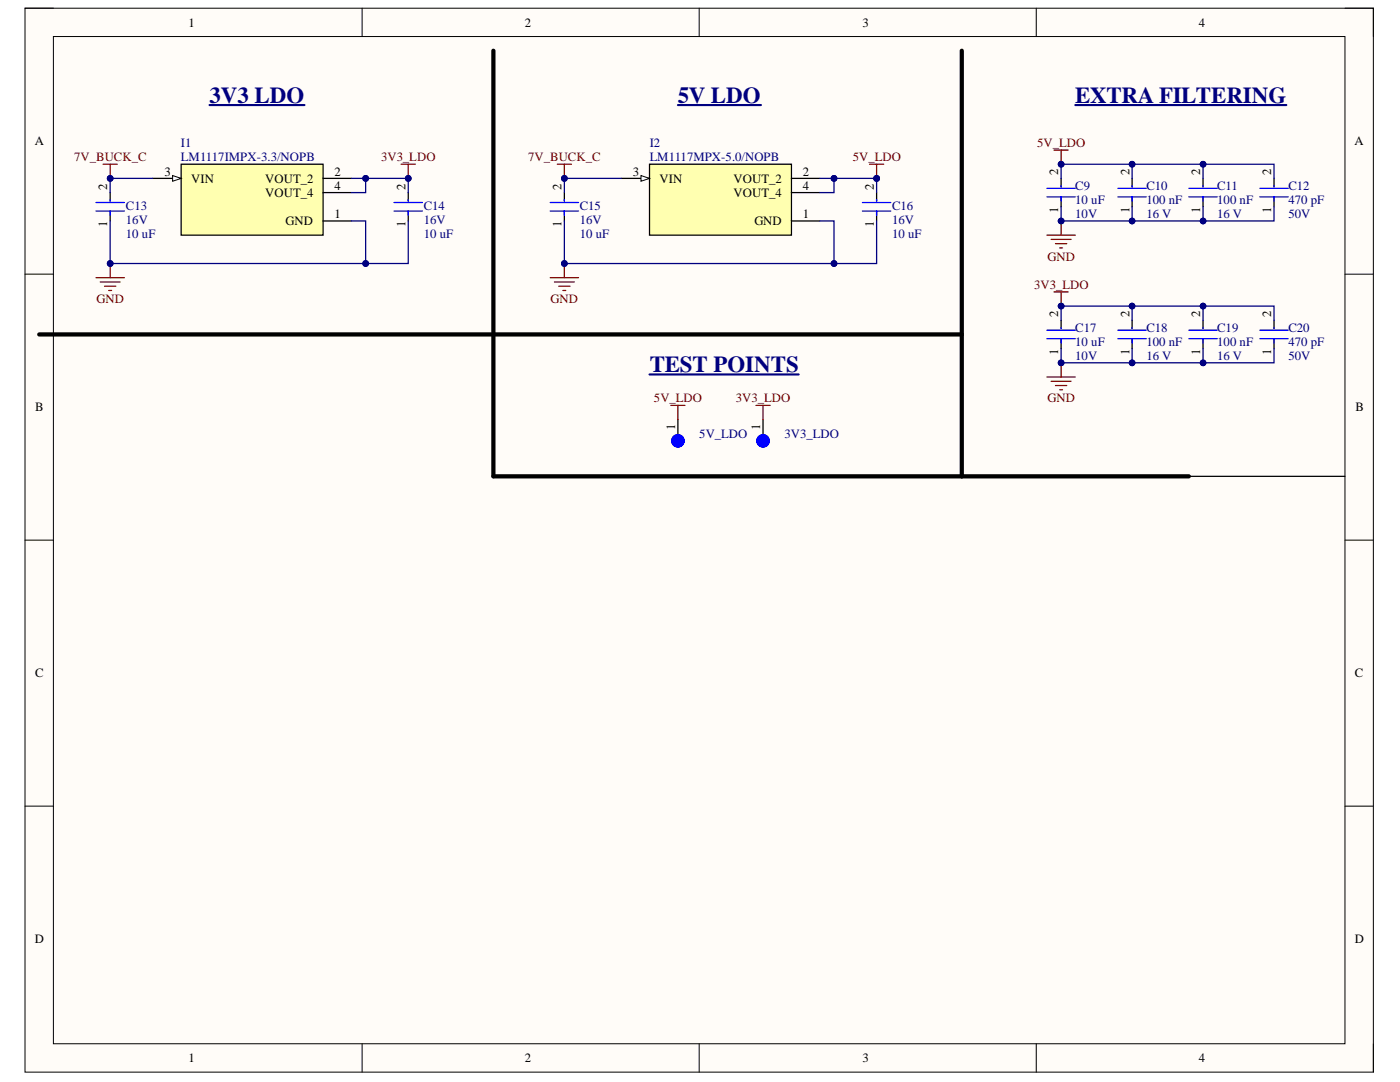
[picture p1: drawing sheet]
<svg xmlns="http://www.w3.org/2000/svg" width="279mm" height="216mm" viewBox="0 0 279 216" stroke-linecap="round" stroke-linejoin="round" font-family="sans-serif">
<path d="M5 1.6h269.1v212.3h-269.1z" fill-rule="evenodd" fill="#fffcf8"/>
<path d="M5 1.6h269.1v212.3h-269.1z" fill="none" stroke="#000" stroke-width=".2"/>
<path d="M10.7 7.3h257.7v201h-257.7z" fill-rule="evenodd" fill="#fffcf8"/>
<g fill="none" stroke="#000" stroke-width=".2">
<path d="M5 1.6h5.7M10.7 7.3h257.7v201h-257.7zM72.3 1.6v5.7M139.5 1.6v5.7M206.8 1.6v5.7M268.4 1.6h5.7v5.7M5 54.7h5.7M268.4 54.7h5.7M5 107.8h5.7M268.4 107.8h5.7M5 160.9h5.7M268.4 160.9h5.7"/>
<path d="M72.3 208.3v5.6M139.5 208.3v5.6M206.8 208.3v5.6M274.1 208.3v5.6"/>
</g>
<path d="M36.2 32.8h28.3v14.1h-28.3z" fill-rule="evenodd" fill="#ffffb0"/>
<path d="M30.5 35.6h5.7M36.2 32.8h28.3v14.1h-28.3z" fill="none" stroke="#000" stroke-width=".25"/>
<path d="M34.5 35l1.7 .6-1.7 .6z" fill="#f8fcff"/>
<path d="M34.5 35l1.7 .6-1.7 .6z" fill="none" stroke="#000" stroke-width=".2"/>
<path d="M64.5 35.6h5.6M64.5 38.4h5.6M64.5 44.1h5.6" fill="none" stroke="#000" stroke-width=".25"/>
<path d="M129.6 32.8h28.3v14.1h-28.3z" fill-rule="evenodd" fill="#ffffb0"/>
<path d="M124 35.6h5.6M129.6 32.8h28.3v14.1h-28.3z" fill="none" stroke="#000" stroke-width=".25"/>
<path d="M127.9 35l1.7 .6-1.7 .6z" fill="#f8fcff"/>
<path d="M127.9 35l1.7 .6-1.7 .6z" fill="none" stroke="#000" stroke-width=".2"/>
<path d="M157.9 35.6h5.7M157.9 38.4h5.7M157.9 44.1h5.7" fill="none" stroke="#000" stroke-width=".25"/>
<path d="M109.8 55.4h5.7M110.6 56.3h4M111.5 57.1h2.3M112.3 58h.6M112.6 52.6v2.8" fill="none" stroke="#800000" stroke-width=".25"/>
<circle cx="112.6" cy="52.6" r=".57" fill="#000080"/>
<circle cx="112.6" cy="52.6" r=".57" fill="none" stroke="#000080" stroke-width=".2"/>
<path d="M80.1 32.8h2.8M81.5 32.8v2.8" fill="none" stroke="#800000" stroke-width=".25"/>
<circle cx="81.5" cy="35.6" r=".57" fill="#000080"/>
<circle cx="81.5" cy="35.6" r=".57" fill="none" stroke="#000080" stroke-width=".2"/>
<path d="M173.5 32.8h2.9M174.9 32.8v2.8" fill="none" stroke="#800000" stroke-width=".25"/>
<circle cx="174.9" cy="35.6" r=".56" fill="#000080"/>
<circle cx="174.9" cy="35.6" r=".56" fill="none" stroke="#000080" stroke-width=".2"/>
<path d="M19.2 55.4h5.6M20 56.3h4M20.9 57.1h2.2M21.7 58h.6M22 52.6v2.8" fill="none" stroke="#800000" stroke-width=".25"/>
<circle cx="22" cy="52.6" r=".57" fill="#000080"/>
<circle cx="22" cy="52.6" r=".57" fill="none" stroke="#000080" stroke-width=".2"/>
<path d="M41.8 21h19M135.3 21h16.6M214.6 21h42.1" fill="none" stroke="#000080" stroke-width=".42"/>
<path d="M211.8 35.6v1.7M211.8 39.3v2M225.9 35.6v1.7M225.9 39.3v2M240.1 35.6v1.7M240.1 39.3v2M254.3 35.6v1.7M254.3 39.3v2M220.3 95h48.1" fill="none" stroke="#000" stroke-width=".25"/>
<g fill="none" stroke="#00f" stroke-width=".25">
<path d="M208.9 39.3h5.7M208.9 37.6h5.7M211.8 37v.3M211.8 39.3v.8M223.1 39.3h5.7M223.1 37.6h5.7M225.9 37v.3M225.9 39.3v.8M237.3 39.3h5.6M237.3 37.6h5.6M240.1 37v.3M240.1 39.3v.8"/>
<path d="M251.4 39.3h5.7M251.4 37.6h5.7M254.3 37v.3M254.3 39.3v.8"/>
</g>
<path d="M208.9 46.9h5.7M209.8 47.8h4M210.6 48.6h2.3M211.5 49.5h.6M211.8 44.1v2.8" fill="none" stroke="#800000" stroke-width=".25"/>
<circle cx="211.8" cy="44.1" r=".57" fill="#000080"/>
<circle cx="211.8" cy="44.1" r=".57" fill="none" stroke="#000080" stroke-width=".2"/>
<path d="M210.4 29.9h2.8M211.8 29.9v2.9" fill="none" stroke="#800000" stroke-width=".25"/>
<circle cx="211.8" cy="32.8" r=".57" fill="#000080"/>
<circle cx="211.8" cy="32.8" r=".57" fill="none" stroke="#000080" stroke-width=".2"/>
<path d="M211.8 63.9v1.7M211.8 67.6v2M225.9 63.9v1.7M225.9 67.6v2M240.1 63.9v1.7M240.1 67.6v2M254.3 63.9v1.7M254.3 67.6v2" fill="none" stroke="#000" stroke-width=".25"/>
<g fill="none" stroke="#00f" stroke-width=".25">
<path d="M208.9 67.6h5.7M208.9 65.9h5.7M211.8 65.3v.3M211.8 67.6v.8M223.1 67.6h5.7M223.1 65.9h5.7M225.9 65.3v.3M225.9 67.6v.8M237.3 67.6h5.6M237.3 65.9h5.6M240.1 65.3v.3M240.1 67.6v.8"/>
<path d="M251.4 67.6h5.7M251.4 65.9h5.7M254.3 65.3v.3M254.3 67.6v.8"/>
</g>
<path d="M208.9 75.2h5.7M209.8 76.1h4M210.6 76.9h2.3M211.5 77.8h.6M211.8 72.4v2.8" fill="none" stroke="#800000" stroke-width=".25"/>
<circle cx="211.8" cy="72.4" r=".57" fill="#000080"/>
<circle cx="211.8" cy="72.4" r=".57" fill="none" stroke="#000080" stroke-width=".2"/>
<path d="M210.4 58.2h2.8M211.8 58.2v2.9" fill="none" stroke="#800000" stroke-width=".25"/>
<circle cx="211.8" cy="61.1" r=".57" fill="#000080"/>
<circle cx="211.8" cy="61.1" r=".57" fill="none" stroke="#000080" stroke-width=".2"/>
<path d="M98.5 10.1v84.9h138.8M191.9 10.1v84.9M7.8 66.7h184.1" fill="none" stroke="#000" stroke-width=".85"/>
<path d="M135.3 83.7v4.3M152.3 83.7v4.3" fill="none" stroke="#000" stroke-width=".25"/>
<g fill="none" stroke="#00f" stroke-width="1.4">
<circle cx="135.3" cy="88" r=".63"/>
<circle cx="152.3" cy="88" r=".63"/>
</g>
<path d="M129.6 74.7h29.8" fill="none" stroke="#000080" stroke-width=".42"/>
<path d="M20.6 32.8h2.8M22 32.8v2.8M133.9 80.9h2.8M135.3 80.9v2.8M150.9 80.9h2.8M152.3 80.9v2.8" fill="none" stroke="#800000" stroke-width=".25"/>
<circle cx="22" cy="35.6" r=".57" fill="#000080"/>
<circle cx="22" cy="35.6" r=".57" fill="none" stroke="#000080" stroke-width=".2"/>
<path d="M111.2 32.8h2.8M112.6 32.8v2.8" fill="none" stroke="#800000" stroke-width=".25"/>
<circle cx="112.6" cy="35.6" r=".57" fill="#000080"/>
<circle cx="112.6" cy="35.6" r=".57" fill="none" stroke="#000080" stroke-width=".2"/>
<path d="M22 38.4v1.7M81.5 38.4v1.7M112.6 38.4v1.7M174.9 38.4v1.7M22 42.1v2M81.5 42.1v2M112.6 42.1v2M174.9 42.1v2" fill="none" stroke="#000" stroke-width=".25"/>
<g fill="none" stroke="#00f" stroke-width=".25">
<path d="M22 39.8v.3M81.5 39.8v.3M112.6 39.8v.3M174.9 39.8v.3M19.2 42.1h5.6M19.2 40.4h5.6M22 42.1v.9M78.6 42.1h5.7M78.6 40.4h5.7M81.5 42.1v.9M109.8 42.1h5.7M109.8 40.4h5.7"/>
<path d="M112.6 42.1v.9M172.1 42.1h5.7M172.1 40.4h5.7M174.9 42.1v.9"/>
</g>
<path d="M70.1 35.6h2.9v2.8h-2.9" fill="none" stroke="#000080" stroke-width=".25"/>
<circle cx="73" cy="35.6" r=".57" fill="#000080"/>
<circle cx="73" cy="35.6" r=".57" fill="none" stroke="#000080" stroke-width=".2"/>
<path d="M174.9 35.6v2.8" fill="none" stroke="#000080" stroke-width=".25"/>
<circle cx="174.9" cy="35.6" r=".56" fill="#000080"/>
<circle cx="174.9" cy="35.6" r=".56" fill="none" stroke="#000080" stroke-width=".2"/>
<path d="M30.5 35.6h-8.5v2.8" fill="none" stroke="#000080" stroke-width=".25"/>
<circle cx="22" cy="35.6" r=".57" fill="#000080"/>
<circle cx="22" cy="35.6" r=".57" fill="none" stroke="#000080" stroke-width=".2"/>
<path d="M73 35.6h8.5v2.8" fill="none" stroke="#000080" stroke-width=".25"/>
<circle cx="73" cy="35.6" r=".57" fill="#000080"/>
<circle cx="73" cy="35.6" r=".57" fill="none" stroke="#000080" stroke-width=".2"/>
<circle cx="81.5" cy="35.6" r=".57" fill="#000080"/>
<circle cx="81.5" cy="35.6" r=".57" fill="none" stroke="#000080" stroke-width=".2"/>
<path d="M70.1 44.1h2.9v8.5" fill="none" stroke="#000080" stroke-width=".25"/>
<circle cx="73" cy="52.6" r=".57" fill="#000080"/>
<circle cx="73" cy="52.6" r=".57" fill="none" stroke="#000080" stroke-width=".2"/>
<path d="M124 35.6h-11.4v2.8" fill="none" stroke="#000080" stroke-width=".25"/>
<circle cx="112.6" cy="35.6" r=".57" fill="#000080"/>
<circle cx="112.6" cy="35.6" r=".57" fill="none" stroke="#000080" stroke-width=".2"/>
<path d="M163.6 44.1h2.8v8.5" fill="none" stroke="#000080" stroke-width=".25"/>
<circle cx="166.4" cy="52.6" r=".57" fill="#000080"/>
<circle cx="166.4" cy="52.6" r=".57" fill="none" stroke="#000080" stroke-width=".2"/>
<path d="M166.4 35.6v2.8h-2.8" fill="none" stroke="#000080" stroke-width=".25"/>
<circle cx="166.4" cy="35.6" r=".57" fill="#000080"/>
<circle cx="166.4" cy="35.6" r=".57" fill="none" stroke="#000080" stroke-width=".2"/>
<path d="M240.1 32.8v2.8" fill="none" stroke="#000080" stroke-width=".25"/>
<circle cx="240.1" cy="32.8" r=".56" fill="#000080"/>
<circle cx="240.1" cy="32.8" r=".56" fill="none" stroke="#000080" stroke-width=".2"/>
<path d="M225.9 32.8v2.8" fill="none" stroke="#000080" stroke-width=".25"/>
<circle cx="225.9" cy="32.8" r=".57" fill="#000080"/>
<circle cx="225.9" cy="32.8" r=".57" fill="none" stroke="#000080" stroke-width=".2"/>
<path d="M240.1 41.3v2.8" fill="none" stroke="#000080" stroke-width=".25"/>
<circle cx="240.1" cy="44.1" r=".56" fill="#000080"/>
<circle cx="240.1" cy="44.1" r=".56" fill="none" stroke="#000080" stroke-width=".2"/>
<path d="M225.9 41.3v2.8" fill="none" stroke="#000080" stroke-width=".25"/>
<circle cx="225.9" cy="44.1" r=".57" fill="#000080"/>
<circle cx="225.9" cy="44.1" r=".57" fill="none" stroke="#000080" stroke-width=".2"/>
<path d="M240.1 61.1v2.8" fill="none" stroke="#000080" stroke-width=".25"/>
<circle cx="240.1" cy="61.1" r=".56" fill="#000080"/>
<circle cx="240.1" cy="61.1" r=".56" fill="none" stroke="#000080" stroke-width=".2"/>
<path d="M225.9 61.1v2.8" fill="none" stroke="#000080" stroke-width=".25"/>
<circle cx="225.9" cy="61.1" r=".57" fill="#000080"/>
<circle cx="225.9" cy="61.1" r=".57" fill="none" stroke="#000080" stroke-width=".2"/>
<path d="M240.1 69.6v2.8" fill="none" stroke="#000080" stroke-width=".25"/>
<circle cx="240.1" cy="72.4" r=".56" fill="#000080"/>
<circle cx="240.1" cy="72.4" r=".56" fill="none" stroke="#000080" stroke-width=".2"/>
<path d="M225.9 69.6v2.8" fill="none" stroke="#000080" stroke-width=".25"/>
<circle cx="225.9" cy="72.4" r=".57" fill="#000080"/>
<circle cx="225.9" cy="72.4" r=".57" fill="none" stroke="#000080" stroke-width=".2"/>
<path d="M163.6 35.6h11.3" fill="none" stroke="#000080" stroke-width=".25"/>
<circle cx="166.4" cy="35.6" r=".57" fill="#000080"/>
<circle cx="166.4" cy="35.6" r=".57" fill="none" stroke="#000080" stroke-width=".2"/>
<circle cx="174.9" cy="35.6" r=".56" fill="#000080"/>
<circle cx="174.9" cy="35.6" r=".56" fill="none" stroke="#000080" stroke-width=".2"/>
<path d="M112.6 44.1v8.5h62.3v-8.5" fill="none" stroke="#000080" stroke-width=".25"/>
<circle cx="166.4" cy="52.6" r=".57" fill="#000080"/>
<circle cx="166.4" cy="52.6" r=".57" fill="none" stroke="#000080" stroke-width=".2"/>
<circle cx="112.6" cy="52.6" r=".57" fill="#000080"/>
<circle cx="112.6" cy="52.6" r=".57" fill="none" stroke="#000080" stroke-width=".2"/>
<path d="M211.8 69.6v2.8h42.5v-2.8" fill="none" stroke="#000080" stroke-width=".25"/>
<circle cx="211.8" cy="72.4" r=".57" fill="#000080"/>
<circle cx="211.8" cy="72.4" r=".57" fill="none" stroke="#000080" stroke-width=".2"/>
<circle cx="225.9" cy="72.4" r=".57" fill="#000080"/>
<circle cx="225.9" cy="72.4" r=".57" fill="none" stroke="#000080" stroke-width=".2"/>
<circle cx="240.1" cy="72.4" r=".56" fill="#000080"/>
<circle cx="240.1" cy="72.4" r=".56" fill="none" stroke="#000080" stroke-width=".2"/>
<path d="M211.8 63.9v-2.8h42.5v2.8" fill="none" stroke="#000080" stroke-width=".25"/>
<circle cx="211.8" cy="61.1" r=".57" fill="#000080"/>
<circle cx="211.8" cy="61.1" r=".57" fill="none" stroke="#000080" stroke-width=".2"/>
<circle cx="225.9" cy="61.1" r=".57" fill="#000080"/>
<circle cx="225.9" cy="61.1" r=".57" fill="none" stroke="#000080" stroke-width=".2"/>
<circle cx="240.1" cy="61.1" r=".56" fill="#000080"/>
<circle cx="240.1" cy="61.1" r=".56" fill="none" stroke="#000080" stroke-width=".2"/>
<path d="M211.8 41.3v2.8h42.5v-2.8" fill="none" stroke="#000080" stroke-width=".25"/>
<circle cx="211.8" cy="44.1" r=".57" fill="#000080"/>
<circle cx="211.8" cy="44.1" r=".57" fill="none" stroke="#000080" stroke-width=".2"/>
<circle cx="225.9" cy="44.1" r=".57" fill="#000080"/>
<circle cx="225.9" cy="44.1" r=".57" fill="none" stroke="#000080" stroke-width=".2"/>
<circle cx="240.1" cy="44.1" r=".56" fill="#000080"/>
<circle cx="240.1" cy="44.1" r=".56" fill="none" stroke="#000080" stroke-width=".2"/>
<path d="M211.8 35.6v-2.8h42.5v2.8" fill="none" stroke="#000080" stroke-width=".25"/>
<circle cx="211.8" cy="32.8" r=".57" fill="#000080"/>
<circle cx="211.8" cy="32.8" r=".57" fill="none" stroke="#000080" stroke-width=".2"/>
<circle cx="225.9" cy="32.8" r=".57" fill="#000080"/>
<circle cx="225.9" cy="32.8" r=".57" fill="none" stroke="#000080" stroke-width=".2"/>
<circle cx="240.1" cy="32.8" r=".56" fill="#000080"/>
<circle cx="240.1" cy="32.8" r=".56" fill="none" stroke="#000080" stroke-width=".2"/>
<path d="M22 44.1v8.5h59.5v-8.5" fill="none" stroke="#000080" stroke-width=".25"/>
<circle cx="22" cy="52.6" r=".57" fill="#000080"/>
<circle cx="22" cy="52.6" r=".57" fill="none" stroke="#000080" stroke-width=".2"/>
<circle cx="73" cy="52.6" r=".57" fill="#000080"/>
<circle cx="73" cy="52.6" r=".57" fill="none" stroke="#000080" stroke-width=".2"/>
<g font-size="4.6" fill="#000080">
<text x="41.8" y="20.5">3V3 LDO</text>
<text x="135.2" y="20.5">5V LDO</text>
<text x="214.6" y="20.5">EXTRA FILTERING</text>
<text x="129.7" y="74.2">TEST POINTS</text>
</g>
<g font-size="2.5">
<text x="37.6" y="5.3">1</text>
<text x="104.7" y="5.3">2</text>
<text x="172.1" y="5.3">3</text>
<text x="239.3" y="5.3">4</text>
<text x="6.9" y="29">A</text>
<text x="270.3" y="29">A</text>
<text x="32.8" y="35.1">3</text>
<text x="66.7" y="35.1">2</text>
<text x="126.3" y="35.1">3</text>
<text x="160.2" y="35.1">2</text>
<text x="211.2" y="35" transform="rotate(-90 211.2 35)">2</text>
<text x="225.4" y="35" transform="rotate(-90 225.4 35)">2</text>
<text x="239.5" y="35" transform="rotate(-90 239.5 35)">2</text>
<text x="253.7" y="35" transform="rotate(-90 253.7 35)">2</text>
<text x="21.4" y="37.9" transform="rotate(-90 21.4 37.9)">2</text>
<text x="38.1" y="36.4">VIN</text>
<text x="52.9" y="36.4">VOUT_2</text>
<text x="52.9" y="39.3">VOUT_4</text>
<text x="66.7" y="37.9">4</text>
<text x="80.9" y="37.9" transform="rotate(-90 80.9 37.9)">2</text>
<text x="112.1" y="37.9" transform="rotate(-90 112.1 37.9)">2</text>
<text x="131.6" y="36.4">VIN</text>
<text x="146.4" y="36.4">VOUT_2</text>
<text x="146.4" y="39.3">VOUT_4</text>
<text x="160.2" y="37.9">4</text>
<text x="174.4" y="37.9" transform="rotate(-90 174.4 37.9)">2</text>
<text x="21.4" y="45.3" transform="rotate(-90 21.4 45.3)">1</text>
<text x="57" y="45">GND</text>
<text x="66.7" y="43.5">1</text>
<text x="80.9" y="45.3" transform="rotate(-90 80.9 45.3)">1</text>
<text x="112.1" y="45.3" transform="rotate(-90 112.1 45.3)">1</text>
<text x="150.6" y="45">GND</text>
<text x="160.2" y="43.5">1</text>
<text x="174.4" y="45.3" transform="rotate(-90 174.4 45.3)">1</text>
<text x="211.2" y="42.5" transform="rotate(-90 211.2 42.5)">1</text>
<text x="225.4" y="42.5" transform="rotate(-90 225.4 42.5)">1</text>
<text x="239.5" y="42.5" transform="rotate(-90 239.5 42.5)">1</text>
<text x="253.7" y="42.5" transform="rotate(-90 253.7 42.5)">1</text>
<text x="211.2" y="63.3" transform="rotate(-90 211.2 63.3)">2</text>
<text x="225.4" y="63.3" transform="rotate(-90 225.4 63.3)">2</text>
<text x="239.5" y="63.3" transform="rotate(-90 239.5 63.3)">2</text>
<text x="253.7" y="63.3" transform="rotate(-90 253.7 63.3)">2</text>
<text x="211.2" y="70.8" transform="rotate(-90 211.2 70.8)">1</text>
<text x="225.4" y="70.8" transform="rotate(-90 225.4 70.8)">1</text>
<text x="239.5" y="70.8" transform="rotate(-90 239.5 70.8)">1</text>
<text x="253.7" y="70.8" transform="rotate(-90 253.7 70.8)">1</text>
<text x="7" y="82.1">B</text>
<text x="270.5" y="82.1">B</text>
<text x="134.7" y="85.7" transform="rotate(-90 134.7 85.7)">1</text>
<text x="151.7" y="85.7" transform="rotate(-90 151.7 85.7)">1</text>
<text x="7" y="135.2">C</text>
<text x="270.4" y="135.2">C</text>
<text x="6.9" y="188.2">D</text>
<text x="270.4" y="188.2">D</text>
<text x="37.6" y="212">1</text>
<text x="104.7" y="212">2</text>
<text x="172.1" y="212">3</text>
<text x="239.3" y="212">4</text>
</g>
<g font-size="2.5" fill="#000080">
<text x="36.1" y="29.4">I1</text>
<text x="129.7" y="29.4">I2</text>
<text x="36.1" y="32.2">LM1117IMPX-3.3/NOPB</text>
<text x="129.7" y="32.2">LM1117MPX-5.0/NOPB</text>
<text x="25.1" y="41.8">C13</text>
<text x="84.6" y="41.8">C14</text>
<text x="115.7" y="41.8">C15</text>
<text x="178" y="41.8">C16</text>
<text x="214.6" y="40.7">10 uF</text>
<text x="214.6" y="37.9">C9</text>
<text x="228.8" y="40.7">100 nF</text>
<text x="228.8" y="37.9">C10</text>
<text x="242.9" y="40.7">100 nF</text>
<text x="242.9" y="37.9">C11</text>
<text x="257.1" y="40.7">470 pF</text>
<text x="257.1" y="37.9">C12</text>
<text x="25.1" y="44.6">16V</text>
<text x="25.1" y="47.5">10 uF</text>
<text x="84.6" y="44.6">16V</text>
<text x="84.6" y="47.5">10 uF</text>
<text x="115.7" y="44.6">16V</text>
<text x="115.7" y="47.5">10 uF</text>
<text x="178" y="44.6">16V</text>
<text x="178" y="47.5">10 uF</text>
<text x="214.6" y="43.5">10V</text>
<text x="228.8" y="43.5">16 V</text>
<text x="242.9" y="43.5">16 V</text>
<text x="257.1" y="43.5">50V</text>
<text x="214.6" y="71.8">10V</text>
<text x="214.6" y="69">10 uF</text>
<text x="214.6" y="66.2">C17</text>
<text x="228.8" y="71.8">16 V</text>
<text x="228.8" y="69">100 nF</text>
<text x="228.8" y="66.2">C18</text>
<text x="242.9" y="71.8">16 V</text>
<text x="242.9" y="69">100 nF</text>
<text x="242.9" y="66.2">C19</text>
<text x="257.1" y="71.8">50V</text>
<text x="257.1" y="69">470 pF</text>
<text x="257.1" y="66.2">C20</text>
<text x="139.6" y="87.4">5V_LDO</text>
<text x="156.6" y="87.4">3V3_LDO</text>
</g>
<g font-size="2.5" fill="#800000">
<text x="207" y="29.4">5V_LDO</text>
<text x="14.8" y="32.2">7V_BUCK_C</text>
<text x="76" y="32.2">3V3_LDO</text>
<text x="105.4" y="32.2">7V_BUCK_C</text>
<text x="170.2" y="32.2">5V_LDO</text>
<text x="209.1" y="52">GND</text>
<text x="206.4" y="57.6">3V3_LDO</text>
<text x="19.3" y="60.5">GND</text>
<text x="109.9" y="60.5">GND</text>
<text x="130.5" y="80.3">5V_LDO</text>
<text x="146.8" y="80.3">3V3_LDO</text>
<text x="209.1" y="80.3">GND</text>
</g>
</svg>
